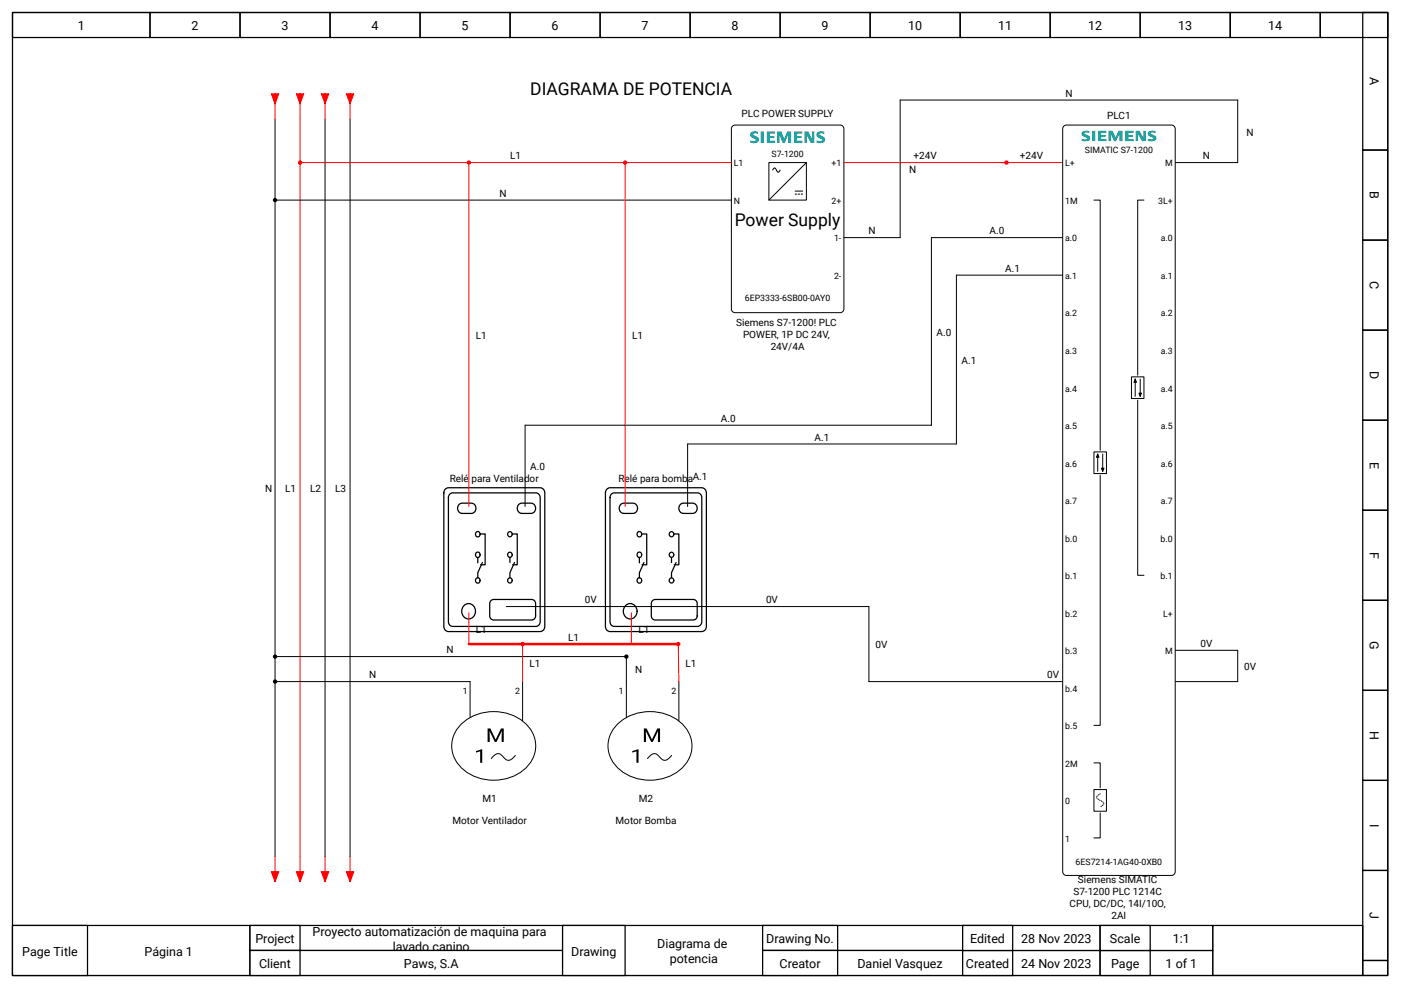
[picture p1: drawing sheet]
<svg xmlns="http://www.w3.org/2000/svg" width="297mm" height="210mm" viewBox="0 0 297 210" stroke-linecap="round" stroke-linejoin="round" font-family="sans-serif">
<path d="M256.6 195.8h31.8v10.6h-31.8z" fill-rule="evenodd" fill="#fff" stroke="#000" stroke-width=".26"/>
<g fill="none" stroke="#000" stroke-width=".26">
<path d="M2.6 2.6h291.1v203.8h-291.1zM2.6 2.6h29.1v5.3h-29.1zM31.7 2.6h19.1v5.3h-19.1zM50.8 2.6h19v5.3h-19zM69.8 2.6h19.1v5.3h-19.1zM88.9 2.6h19v5.3h-19zM107.9 2.6h19.1v5.3h-19.1zM127 2.6h19v5.3h-19zM146 2.6h19.1v5.3h-19.1zM165.1 2.6h19v5.3h-19zM184.1 2.6h19.1v5.3h-19.1zM203.2 2.6h19v5.3h-19z"/>
<path d="M222.2 2.6h19.1v5.3h-19.1zM241.3 2.6h19v5.3h-19zM260.3 2.6h19.1v5.3h-19.1zM279.4 2.6h14.3v5.3h-14.3zM288.4 2.6h5.3v29.1h-5.3zM288.4 31.7h5.3v19.1h-5.3zM288.4 50.8h5.3v19h-5.3zM288.4 69.8h5.3v19.1h-5.3zM288.4 88.9h5.3v19h-5.3zM288.4 107.9h5.3v19.1h-5.3zM288.4 127h5.3v19h-5.3zM288.4 146h5.3v19.1h-5.3z"/>
<path d="M288.4 165.1h5.3v19h-5.3zM288.4 184.1h5.3v19.1h-5.3zM288.4 203.2h5.3v3.2h-5.3z"/>
</g>
<g fill="#fff" stroke="#000" stroke-width=".26">
<path d="M2.6 195.8h50.3v10.6h-50.3z" fill-rule="evenodd"/>
<path d="M2.6 195.8h15.9v10.6h-15.9z" fill-rule="evenodd"/>
<path d="M52.9 195.8h66.2v5.3h-66.2z" fill-rule="evenodd"/>
<path d="M52.9 195.8h10.6v5.3h-10.6z" fill-rule="evenodd"/>
<path d="M52.9 201.1h66.2v5.3h-66.2z" fill-rule="evenodd"/>
<path d="M52.9 201.1h10.6v5.3h-10.6z" fill-rule="evenodd"/>
<path d="M119.1 195.8h42.3v10.6h-42.3z" fill-rule="evenodd"/>
<path d="M119.1 195.8h13.2v10.6h-13.2z" fill-rule="evenodd"/>
<path d="M161.4 195.8h42.3v5.3h-42.3z" fill-rule="evenodd"/>
<path d="M161.4 195.8h15.9v5.3h-15.9z" fill-rule="evenodd"/>
<path d="M161.4 201.1h42.3v5.3h-42.3z" fill-rule="evenodd"/>
<path d="M161.4 201.1h15.9v5.3h-15.9z" fill-rule="evenodd"/>
<path d="M203.7 201.1h29.1v5.3h-29.1z" fill-rule="evenodd"/>
<path d="M203.7 201.1h10.6v5.3h-10.6z" fill-rule="evenodd"/>
<path d="M203.7 195.8h29.1v5.3h-29.1z" fill-rule="evenodd"/>
<path d="M203.7 195.8h10.6v5.3h-10.6z" fill-rule="evenodd"/>
<path d="M232.8 201.1h23.8v5.3h-23.8z" fill-rule="evenodd"/>
<path d="M232.8 201.1h10.6v5.3h-10.6z" fill-rule="evenodd"/>
<path d="M232.8 195.8h23.8v5.3h-23.8z" fill-rule="evenodd"/>
<path d="M232.8 195.8h10.6v5.3h-10.6z" fill-rule="evenodd"/>
<path d="M94.3 103.4l.6-.2h19.4a1.03 1.03 0 0 1 1 1.1v28.2l-.1 .6-.4 .4-.5 .1h-19.4l-.7-.3-.3-.8v-28.2z" fill-rule="evenodd"/>
</g>
<g fill="none" stroke="#000" stroke-width=".26">
<path d="M95.2 104.6l.6-.3h17.6a.96 .96 0 0 1 .9 1v26.2a.96 .96 0 0 1-.9 1h-17.6l-.4-.1-.4-.4-.1-.5v-26.2zM97.1 106.8l.7-.4h2a1.09 1.09 0 0 1 .9 1.1 1.09 1.09 0 0 1-.9 1.1h-2a1.11 1.11 0 0 1-.7-1.8zM101.1 118v1.1M101.7 113h1v6.5h-1M102.1 119l-1 2.2v1.1M107.9 117.9v1.1M108.5 113h1v6.5h-1M108.9 119l-1 2.2v1.1M109.7 106.8l.7-.4h2a1.09 1.09 0 0 1 1 1.1 1.09 1.09 0 0 1-1 1.1h-2a1.11 1.11 0 0 1-.7-1.8zM98.3 128a1.59 1.59 0 0 1 2.3 .7 1.59 1.59 0 0 1-1 2.2 1.61 1.61 0 0 1-1.8-.9 1.61 1.61 0 0 1 .5-2zM103.9 127.1l.6-.3 8.2 .1 .4 .2 .2 .4v3l-.2 .4-.6 .3-8.2-.1-.5-.4-.2-.4v-2.6z"/>
<circle cx="101.1" cy="117.4" r=".54"/>
<circle cx="101.1" cy="113" r=".54"/>
<circle cx="107.9" cy="117.4" r=".52"/>
<circle cx="107.9" cy="113" r=".52"/>
<circle cx="101.1" cy="122.8" r=".54"/>
<circle cx="107.9" cy="122.8" r=".52"/>
</g>
<path d="M128.5 103.4l.6-.2h19.4a1.03 1.03 0 0 1 1 1.1v28.2l-.1 .6-.4 .4-.5 .1h-19.4l-.7-.3-.3-.8v-28.2z" fill-rule="evenodd" fill="#fff" stroke="#000" stroke-width=".26"/>
<g fill="none" stroke="#000" stroke-width=".26">
<path d="M129.4 104.6l.6-.3h17.6a.96 .96 0 0 1 .9 1v26.2a.96 .96 0 0 1-.9 1h-17.6l-.5-.1-.3-.4-.1-.5v-26.2zM131.3 106.8l.7-.4h1.9a1.09 1.09 0 0 1 1 1.1 1.09 1.09 0 0 1-1 1.1h-1.9a1.11 1.11 0 0 1-.7-1.8zM135.3 118v1.1M135.9 113h1v6.5h-1M136.3 119l-1 2.2v1.1M142.1 117.9v1.1M142.7 113h1v6.5h-1M143.1 119l-1 2.2v1.1M143.9 106.8l.7-.4h2a1.09 1.09 0 0 1 .9 1.1 1.09 1.09 0 0 1-.9 1.1h-2a1.11 1.11 0 0 1-.7-1.8zM132.5 128a1.59 1.59 0 0 1 2.3 .7 1.59 1.59 0 0 1-1 2.2 1.61 1.61 0 0 1-1.8-.9 1.61 1.61 0 0 1 .5-2zM138.1 127.1l.6-.3 8.2 .1 .4 .2 .2 .4v3l-.2 .4-.6 .3-8.2-.1-.4-.2-.3-.6v-2.6z"/>
<circle cx="135.3" cy="117.4" r=".54"/>
<circle cx="135.3" cy="113" r=".54"/>
<circle cx="142.1" cy="117.4" r=".52"/>
<circle cx="142.1" cy="113" r=".52"/>
<circle cx="135.3" cy="122.8" r=".54"/>
<circle cx="142.1" cy="122.8" r=".52"/>
</g>
<path d="M58.2 25.1v156.1M68.8 25.1v156.1M74.1 25.1v156.1M58.2 42.3h96.6" fill="none" stroke="#000" stroke-width=".21"/>
<g fill="#f00" stroke="#f00" stroke-width=".21">
<path d="M58.2 181.2v5.3l-.8-2.1h1.6l-.8 2.1z" fill-rule="evenodd"/>
<path d="M63.5 181.2v5.3l-.8-2.1h1.6l-.8 2.1z" fill-rule="evenodd"/>
<path d="M68.8 181.2v5.3l-.8-2.1h1.6l-.8 2.1z" fill-rule="evenodd"/>
<path d="M74.1 181.2v5.3l-.8-2.1h1.6l-.8 2.1z" fill-rule="evenodd"/>
<path d="M57.4 19.8h.8v5.3v-5.3h.8l-.8 2.2z" fill-rule="evenodd"/>
<path d="M62.7 19.8h.8v5.3v-5.3h.8l-.8 2.2z" fill-rule="evenodd"/>
<path d="M68 19.8h.8v5.3v-5.3h.8l-.8 2.2z" fill-rule="evenodd"/>
<path d="M73.3 19.8h.8v5.3v-5.3h.8l-.8 2.2z" fill-rule="evenodd"/>
</g>
<path d="M63.5 25.1v156.1" fill="none" stroke="#f00" stroke-width=".21"/>
<circle cx="58.2" cy="42.3" r=".46" fill="#000"/>
<path d="M97.4 153.4a10.1 10.1 0 0 1 14.8 .7 6.4 6.4 0 0 1-2.3 9.5 10.1 10.1 0 0 1-13.1-2.1 6.2 6.2 0 0 1 .6-8.1z" fill-rule="evenodd" fill="#fff" stroke="#000" stroke-width=".21"/>
<path d="M99.5 144.2v7.6M109.1 159.8l-.6 .7a1.16 1.16 0 0 1-2-.4 1.21 1.21 0 0 0-1.9-.3l-.6 .7M110.6 144.2v8.3" fill="none" stroke="#000" stroke-width=".21"/>
<g fill="#000">
<path d="M100.7 158.9l1.4-.4v2.9h-.5v-2.4l-.9 .2z" fill-rule="evenodd"/>
<path d="M103.2 154.1h.6l1.1 2.3 1.1-2.3h.6v2.9h-.4v-2.3l-1.1 2.3h-.4l-1.1-2.3v2.3h-.4z" fill-rule="evenodd"/>
</g>
<path d="M130.5 153.4a10.1 10.1 0 0 1 14.7 .7 6.4 6.4 0 0 1-2.2 9.5 10.1 10.1 0 0 1-13.1-2.1 6.2 6.2 0 0 1 .6-8.1z" fill-rule="evenodd" fill="#fff" stroke="#000" stroke-width=".21"/>
<path d="M58.2 138.9h74.1M132.6 138.9v12.9M58.2 144.2h41.3M142.1 159.8l-.6 .7a1.16 1.16 0 0 1-1.9-.4 1.21 1.21 0 0 0-2-.3l-.6 .7M143.7 144.2v8.3" fill="none" stroke="#000" stroke-width=".21"/>
<g fill="#000">
<path d="M133.8 158.9l1.3-.4v2.9h-.4v-2.4l-.9 .2z" fill-rule="evenodd"/>
<path d="M136.3 154.1h.5l1.2 2.3 1.1-2.3h.6v2.9h-.5l.1-2.3-1.2 2.3h-.3l-1.1-2.3v2.3h-.4z" fill-rule="evenodd"/>
</g>
<g fill="#000">
<circle cx="58.2" cy="138.9" r=".46"/>
<circle cx="132.6" cy="138.9" r=".46"/>
<circle cx="58.2" cy="144.2" r=".46"/>
</g>
<path d="M99.2 34.4v72.8" fill="none" stroke="#f00" stroke-width=".21"/>
<circle cx="99.2" cy="34.4" r=".46" fill="#f00"/>
<path d="M132.3 34.4v72.8" fill="none" stroke="#f00" stroke-width=".21"/>
<circle cx="132.3" cy="34.4" r=".46" fill="#f00"/>
<path d="M99.2 136.3h44.3" fill="none" stroke="#f00" stroke-width=".53"/>
<path d="M99.2 129.6v6.7M110.6 136.3v7.9M133.6 129.6v6.7" fill="none" stroke="#f00" stroke-width=".21"/>
<circle cx="110.6" cy="136.3" r=".46" fill="#f00"/>
<path d="M143.5 136.3l.2 7.9" fill="none" stroke="#f00" stroke-width=".21"/>
<circle cx="143.5" cy="136.3" r=".46" fill="#f00"/>
<path d="M111.1 90v17.2M145.5 93.9v13.3" fill="none" stroke="#000" stroke-width=".21"/>
<path d="M155 26.7l.6-.2h22.2a.79 .79 0 0 1 .8 .8v38.1a.79 .79 0 0 1-.8 .7h-22.2a.79 .79 0 0 1-.8-.7v-38.1z" fill-rule="evenodd" fill="#fff" stroke="#000" stroke-width=".21"/>
<path d="M159 28l.7-.2 .7 .1v.4l-.7-.1-.3 .2 .1 .2a1.34 1.34 0 0 1 1.1 1 1.33 1.33 0 0 1-1.8 .6v-.5l.8 .1h.2l.1-.3a1.38 1.38 0 0 1-1.1-1.1zM161 27.8h.7v2.4h-.7zM162.3 27.8h1.7v.5h-1.1v.5h1v.4h-1v.6h1.1v.4h-1.7zM164.5 27.8h.9l.6 1.6 .6-1.6h.8v2.4h-.6v-1.7l-.7 1.8h-.4l-.7-1.8v1.7h-.5zM168 27.8h1.8v.5h-1.1v.5h.9v.4h-.9v.6h1.1v.4h-1.8zM170.2 27.8h.8l.9 1.6v-1.6h.4v2.4h-.7l-.9-1.6v1.6h-.5zM173 28l.7-.2 .7 .1v.4l-.7-.1-.3 .2 .1 .2a1.34 1.34 0 0 1 1.1 1 1.33 1.33 0 0 1-1.8 .6v-.5l.9 .1h.2v-.3a1.38 1.38 0 0 1-1.1-1.1z" fill-rule="evenodd" fill="#099"/>
<path d="M162.7 34.4h8v7.9h-8z" fill-rule="evenodd" fill="#fff" stroke="#000" stroke-width=".21"/>
<path d="M163.5 36l.3-.4a.68 .68 0 0 1 .7 .7l.1 .1h.2l.3-.4M170.7 34.4l-8 7.9M168.3 40.4h1.6M168.3 41.1h.3M168.9 41.1h.3M169.5 41.1h.4" fill="none" stroke="#000" stroke-width=".21"/>
<path d="M63.5 34.4h91.3" fill="none" stroke="#f00" stroke-width=".21"/>
<circle cx="63.5" cy="34.4" r=".46" fill="#f00"/>
<path d="M178.6 34.4h34.4" fill="none" stroke="#f00" stroke-width=".21"/>
<circle cx="213" cy="34.4" r=".46" fill="#f00"/>
<path d="M211.7 34.4h13.2" fill="none" stroke="#f00" stroke-width=".21"/>
<path d="M248.7 34.4h13.2v-13.2h-71.4v29.1h-11.9M224.9 50.3h-27.8v39.7h-86M226.2 58.2h-23.8v35.7h-56.9M107.2 128.3h76.7v15.9h78v-6.6h-13.2" fill="none" stroke="#000" stroke-width=".21"/>
<path d="M225.1 26.7l.6-.2h22.2a.79 .79 0 0 1 .8 .8v157.1a.79 .79 0 0 1-.8 .8h-22.2a.79 .79 0 0 1-.8-.8v-157.1z" fill-rule="evenodd" fill="#fff" stroke="#000" stroke-width=".21"/>
<path d="M229.1 27.8l.7-.2 .7 .1v.4l-.7-.1-.3 .2 .1 .1a1.28 1.28 0 0 1 1.1 1 1.4 1.4 0 0 1-1.8 .5v-.4l.8 .1 .3-.1v-.2a1.33 1.33 0 0 1-1.1-1zM231.1 27.7h.7v2.2h-.7zM232.4 27.7h1.7v.4h-1.1v.5h1v.3h-1v.5h1.2v.5h-1.8zM234.6 27.7h.9l.6 1.4 .6-1.4h.8v2.2h-.6v-1.6l-.7 1.6h-.4l-.7-1.6v1.6h-.5zM238.2 27.7h1.7v.4h-1.1v.5h1v.3h-1v.5h1.1v.5h-1.7zM240.4 27.7h.7l.9 1.4v-1.4h.5v2.2h-.8l-.9-1.5v1.5h-.4zM243.2 27.8l.7-.2 .7 .1v.4l-.8-.1-.3 .2 .1 .1a1.29 1.29 0 0 1 1.1 1 1.4 1.4 0 0 1-1.8 .5v-.4l.9 .1 .2-.1v-.2a1.33 1.33 0 0 1-1.1-1z" fill-rule="evenodd" fill="#099"/>
<path d="M231.5 42.3h1.3v52.9M242.1 42.3h-1.3v37.1M231.5 95.6h2.7v4.6h-2.7zM232.3 96.1v3.6M233.4 96.1v3.6M240.8 84.7v37h1.3M232.8 100.5v53h-1.3" fill="none" stroke="#000" stroke-width=".21"/>
<path d="M232.3 96.1l.3 .6h-.6zM233.1 99h.5l-.2 .7z" fill="#000" stroke="#000" stroke-width=".21"/>
<path d="M231.5 167h2.7v4.6h-2.7z" fill-rule="evenodd" fill="#fff" stroke="#000" stroke-width=".21"/>
<path d="M232.3 168.3l.5-.3v2.7l.8-.6a1.56 1.56 0 0 0-1.3-1.1l-.2-.4z" fill-rule="evenodd" fill="#fff" stroke="#000" stroke-width=".21" stroke-dasharray=".1 .3"/>
<path d="M239.4 79.7h2.7v4.6h-2.7zM240.2 80.2v3.7M241.3 80.2v3.7M231.5 161.4h1.3v5.3M232.8 172v5.3h-1.3" fill="none" stroke="#000" stroke-width=".21"/>
<path d="M240.2 80.2l.3 .7h-.5zM241 83.2h.6l-.3 .7z" fill="#000" stroke="#000" stroke-width=".21"/>
<g font-size="3.7">
<text x="112.2" y="20.1">DIAGRAMA DE POTENCIA</text>
<text x="155.5" y="47.9">Power Supply</text>
</g>
<g font-size="2.6">
<text x="16.5" y="6.4">1</text>
<text x="40.5" y="6.4">2</text>
<text x="59.6" y="6.4">3</text>
<text x="78.6" y="6.4">4</text>
<text x="97.7" y="6.4">5</text>
<text x="116.7" y="6.4">6</text>
<text x="135.8" y="6.4">7</text>
<text x="154.8" y="6.4">8</text>
<text x="173.9" y="6.4">9</text>
<text x="192.2" y="6.4">10</text>
<text x="211.2" y="6.4">11</text>
<text x="230.3" y="6.4">12</text>
<text x="249.3" y="6.4">13</text>
<text x="268.4" y="6.4">14</text>
<text x="289.9" y="16.3" transform="rotate(90 289.9 16.3)">A</text>
<text x="289.9" y="40.5" transform="rotate(90 289.9 40.5)">B</text>
<text x="289.9" y="59.5" transform="rotate(90 289.9 59.5)">C</text>
<text x="289.9" y="78.5" transform="rotate(90 289.9 78.5)">D</text>
<text x="289.9" y="97.7" transform="rotate(90 289.9 97.7)">E</text>
<text x="289.9" y="116.7" transform="rotate(90 289.9 116.7)">F</text>
<text x="289.9" y="135.6" transform="rotate(90 289.9 135.6)">G</text>
<text x="289.9" y="154.6" transform="rotate(90 289.9 154.6)">H</text>
<text x="289.9" y="174.3" transform="rotate(90 289.9 174.3)">I</text>
<text x="289.9" y="192.9" transform="rotate(90 289.9 192.9)">J</text>
<text x="4.7" y="202.2">Page Title</text>
<text x="30.6" y="202.2">Página 1</text>
<text x="54" y="199.6">Project</text>
<text x="66.1" y="198">Proyecto automatización de maquina para</text>
<text x="83.1" y="201.2">lavado canino</text>
<text x="120.9" y="202.2">Drawing</text>
<text x="139.1" y="200.6">Diagrama de</text>
<text x="141.8" y="203.8">potencia</text>
<text x="162.2" y="199.6">Drawing No.</text>
<text x="205.3" y="199.6">Edited</text>
<text x="216.1" y="199.6">28 Nov 2023</text>
<text x="234.9" y="199.6">Scale</text>
<text x="248.2" y="199.6">1:1</text>
<text x="54.8" y="204.9">Client</text>
<text x="85.5" y="204.9">Paws, S.A</text>
<text x="165" y="204.9">Creator</text>
<text x="181.5" y="204.9">Daniel Vasquez</text>
<text x="204.4" y="204.9">Created</text>
<text x="216.1" y="204.9">24 Nov 2023</text>
<text x="235.1" y="204.9">Page</text>
<text x="246.7" y="204.9">1 of 1</text>
</g>
<g font-size="2.1">
<text x="225.5" y="20.5">N</text>
<text x="157" y="24.7">PLC POWER SUPPLY</text>
<text x="234.3" y="25.1">PLC1</text>
<text x="263.8" y="28.7">N</text>
<text x="108" y="33.7">L1</text>
<text x="193.3" y="33.7">+24V</text>
<text x="215.8" y="33.7">+24V</text>
<text x="254.6" y="33.7">N</text>
<text x="105.7" y="41.7">N</text>
<text x="192.4" y="36.6">N</text>
<text x="183.8" y="49.6">N</text>
<text x="209.4" y="49.6">A.0</text>
<text x="212.7" y="57.5">A.1</text>
<text x="100.7" y="71.7">L1</text>
<text x="133.8" y="71.7">L1</text>
<text x="155.8" y="69">Siemens S7-1200! PLC</text>
<text x="157.2" y="71.6">POWER, 1P DC 24V,</text>
<text x="198.2" y="71">A.0</text>
<text x="163.1" y="74.1">24V/4A</text>
<text x="203.5" y="77">A.1</text>
<text x="152.6" y="89.3">A.0</text>
<text x="172.4" y="93.3">A.1</text>
<text x="95.2" y="102">Relé para Ventilador</text>
<text x="112.2" y="99.5">A.0</text>
<text x="130.9" y="102">Relé para bombaA.1</text>
<text x="56.1" y="104.1">N</text>
<text x="60.4" y="104.1">L1</text>
<text x="65.6" y="104.1">L2</text>
<text x="70.9" y="104.1">L3</text>
<text x="123.7" y="127.7">0V</text>
<text x="162.1" y="127.7">0V</text>
<text x="100.7" y="133.9">L1</text>
<text x="120.2" y="135.6">L1</text>
<text x="135.1" y="133.9">L1</text>
<text x="185.3" y="137.2">0V</text>
<text x="254.1" y="136.9">0V</text>
<text x="78.1" y="143.5">N</text>
<text x="94.5" y="138.2">N</text>
<text x="112.1" y="141.2">L1</text>
<text x="134.4" y="142.5">N</text>
<text x="145.1" y="141.1">L1</text>
<text x="221.6" y="143.5">0V</text>
<text x="263.3" y="141.8">0V</text>
<text x="102.1" y="169.7">M1</text>
<text x="135.2" y="169.7">M2</text>
<text x="95.8" y="174.3">Motor Ventilador</text>
<text x="130.3" y="174.3">Motor Bomba</text>
<text x="226.4" y="191.9">CPU, DC/DC, 14I/10O,</text>
<text x="227.2" y="189.3">S7-1200 PLC 1214C</text>
<text x="228.1" y="186.8">Siemens SIMATIC</text>
<text x="235.2" y="194.4">2AI</text>
</g>
<g font-size="1.9">
<text x="155.3" y="35.2">L1</text>
<text x="163.3" y="33.2">S7-1200</text>
<text x="176" y="35.2">+1</text>
<text x="225.4" y="35.2">L+</text>
<text x="229.6" y="32.4">SIMATIC S7-1200</text>
<text x="246.6" y="35.2">M</text>
<text x="155.3" y="43.1">N</text>
<text x="176" y="43.1">2+</text>
<text x="225.4" y="43.1">1M</text>
<text x="245.1" y="43.1">3L+</text>
<text x="176.5" y="51.1">1-</text>
<text x="225.4" y="51.1">a.0</text>
<text x="245.6" y="51.1">a.0</text>
<text x="176.5" y="59">2-</text>
<text x="225.4" y="59">a.1</text>
<text x="245.6" y="59">a.1</text>
<text x="157.6" y="63.6">6EP3333-6SB00-0AY0</text>
<text x="225.4" y="67">a.2</text>
<text x="245.6" y="67">a.2</text>
<text x="225.4" y="74.9">a.3</text>
<text x="245.6" y="74.9">a.3</text>
<text x="225.4" y="82.8">a.4</text>
<text x="245.6" y="82.8">a.4</text>
<text x="225.4" y="90.8">a.5</text>
<text x="245.6" y="90.8">a.5</text>
<text x="225.4" y="98.7">a.6</text>
<text x="245.6" y="98.7">a.6</text>
<text x="225.4" y="106.6">a.7</text>
<text x="245.6" y="106.6">a.7</text>
<text x="225.4" y="114.6">b.0</text>
<text x="245.6" y="114.6">b.0</text>
<text x="225.4" y="122.5">b.1</text>
<text x="245.6" y="122.5">b.1</text>
<text x="225.4" y="130.5">b.2</text>
<text x="246.1" y="130.5">L+</text>
<text x="225.4" y="138.4">b.3</text>
<text x="246.6" y="138.4">M</text>
<text x="97.9" y="146.8">1</text>
<text x="109" y="146.8">2</text>
<text x="131" y="146.8">1</text>
<text x="142.1" y="146.8">2</text>
<text x="225.4" y="146.3">b.4</text>
<text x="225.4" y="154.3">b.5</text>
<text x="225.4" y="162.2">2M</text>
<text x="225.4" y="170.1">0</text>
<text x="225.4" y="178.1">1</text>
<text x="227.6" y="183">6ES7214-1AG40-0XB0</text>
</g>
</svg>
